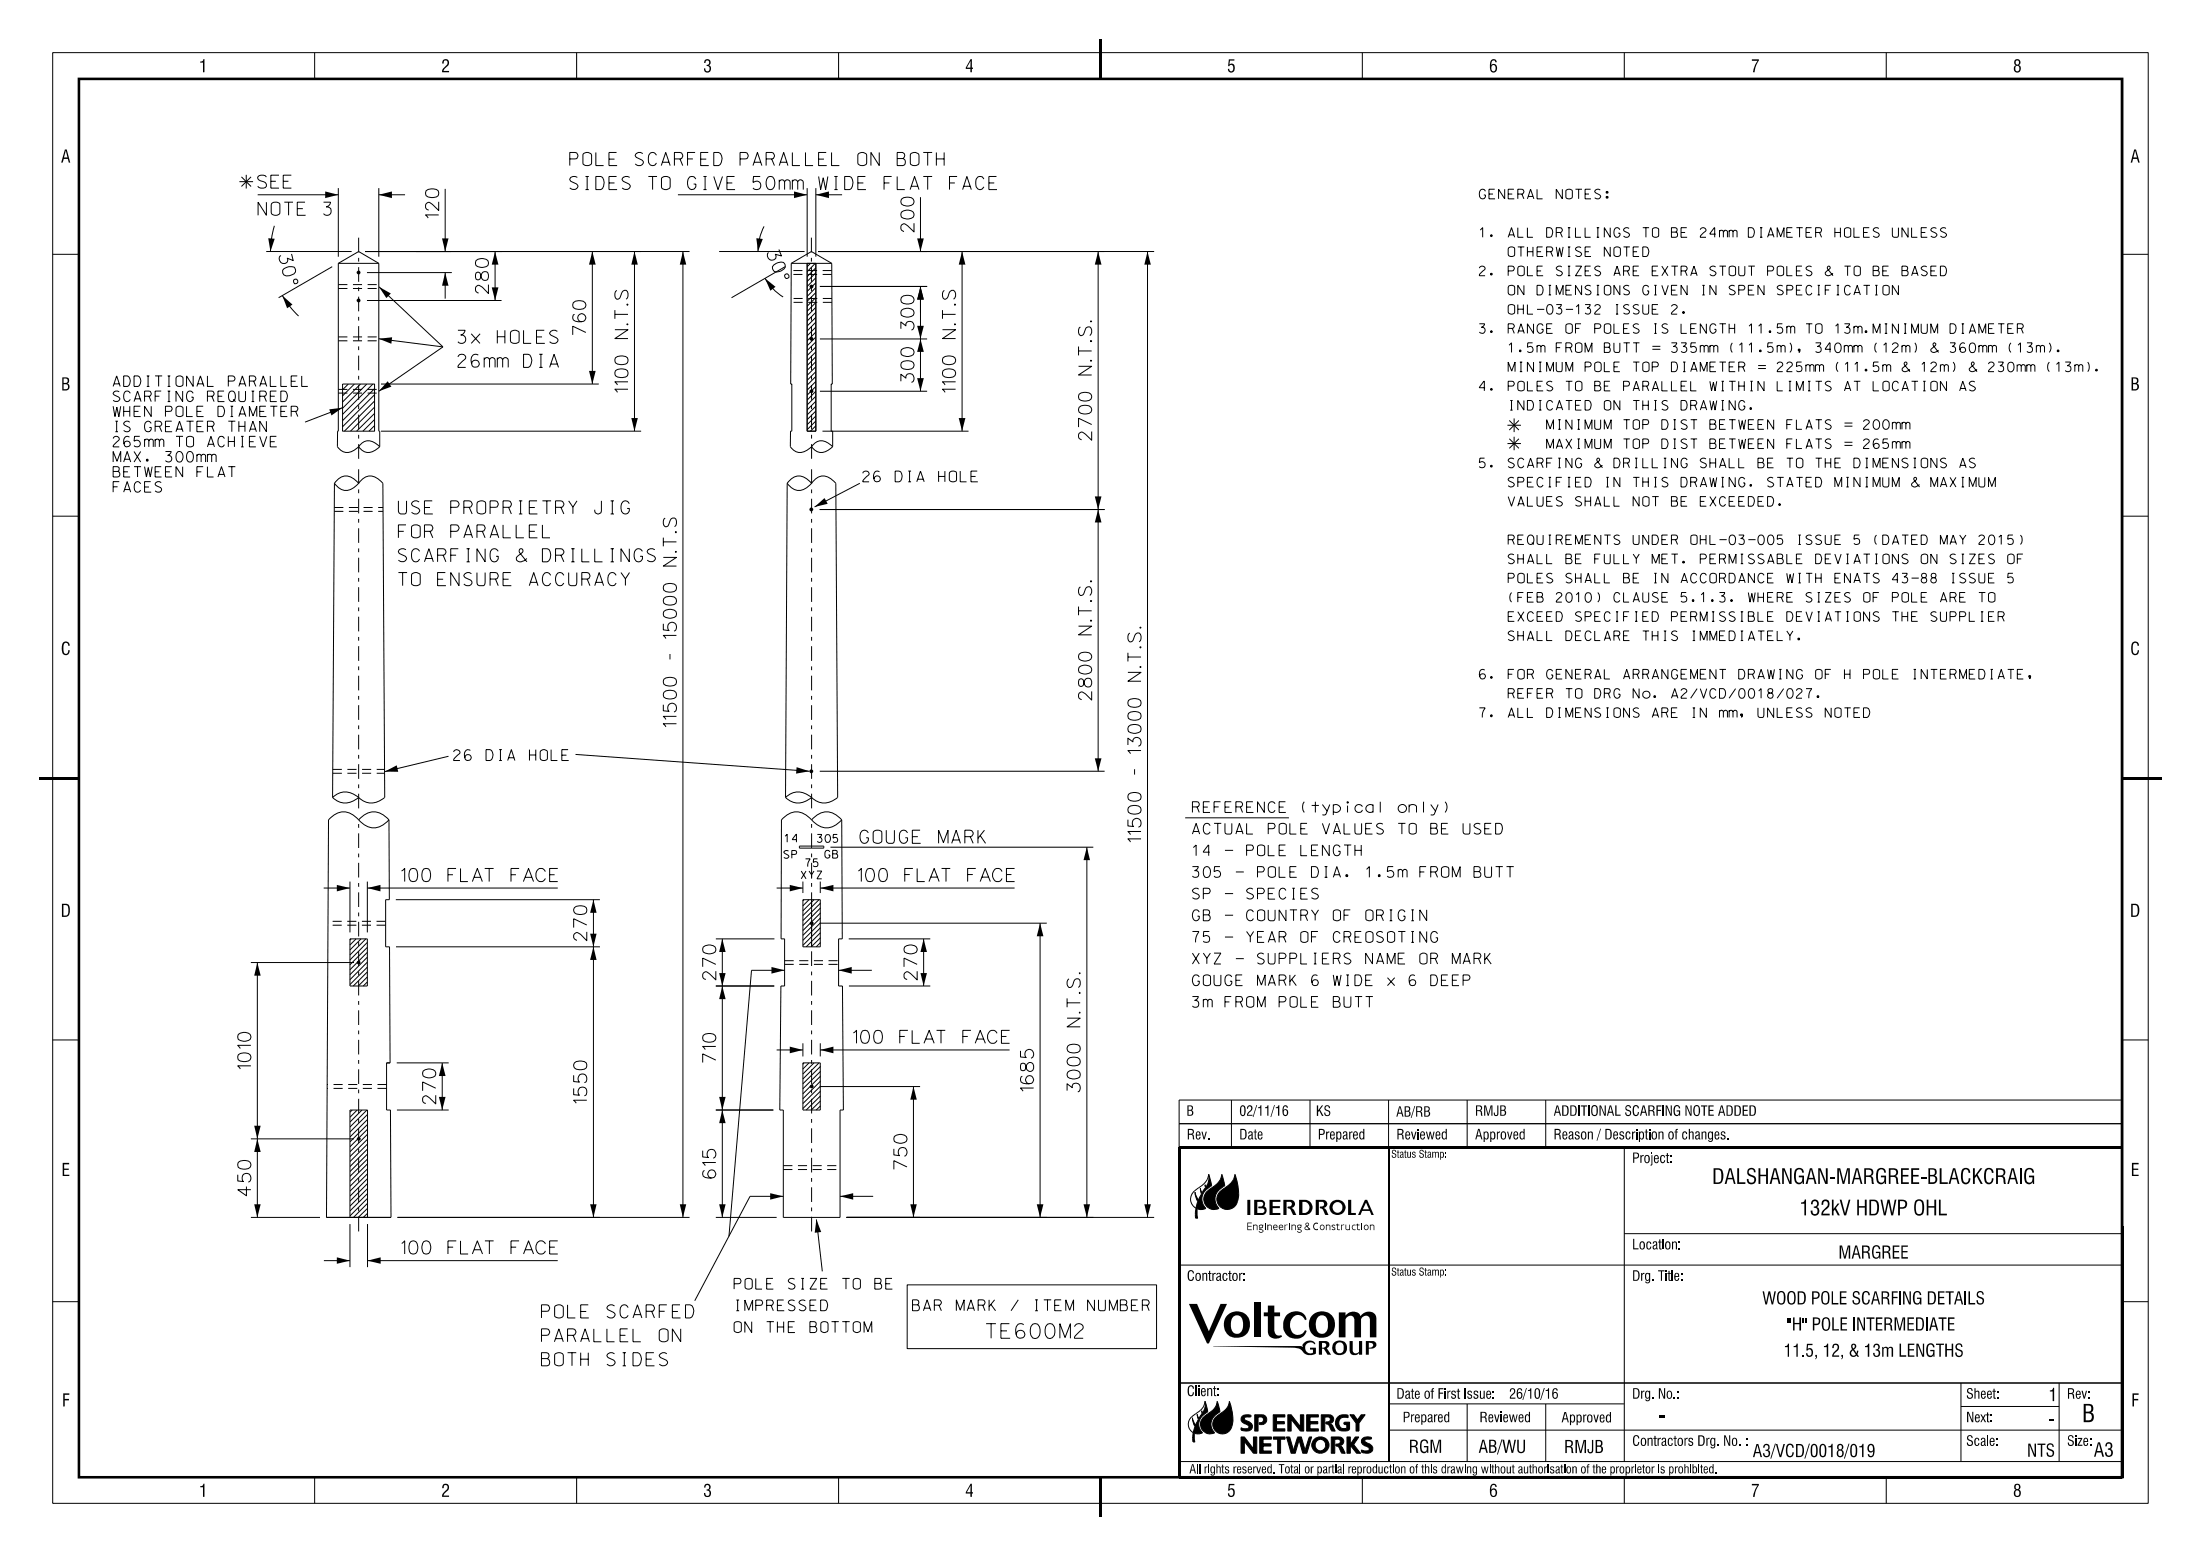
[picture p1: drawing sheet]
<svg xmlns="http://www.w3.org/2000/svg" width="420mm" height="297mm" viewBox="0 0 420 297" stroke-linecap="round" stroke-linejoin="round" font-family="sans-serif">
<g fill="#000">
<path d="M209.8 7.5h.5v7.6h-.5zM62.1 36.5l2.5 .7-2.5 .6zM72.3 37.2l2.5-.7v1.3zM151.5 36.5l2.5 .7-2.5 .6zM155.7 37.2l2.5-.7v1.3zM51.2 45.5l1.2 .1-.8 2.4zM53.9 56.4l1.9 1.7-1 .7zM72.3 54.7l2.3 1.3-.9 .9zM84.9 52l.7 2.5h-1.3zM84.3 45.5h1.3l-.7 2.5zM94.5 48l.6 2.5h-1.3zM93.8 54.9h1.3l-.6 2.5z"/>
<path d="M113 48l.7 2.5h-1.3zM121.1 48l.6 2.5h-1.2zM130.3 48l.7 2.5h-1.3zM144.3 45.5l1.3 .1-1 2.4zM146 53.1l2 1.6-1 .8zM175.6 54.7l.7 2.5h-1.3zM175 45.5h1.3l-.7 2.5zM183.6 48l.6 2.5h-1.2zM209.6 48l.6 2.5h-1.3zM219 48l.6 2.5h-1.2zM62.8 78.1l2.6-.3-2.1 1.5zM74 72.8l.7 1-2.4 .9z"/>
<path d="M72.3 64.7l2.5-.3-.1 1.2zM112.4 70.8h1.3l-.7 2.5zM120.5 79.8h1.2l-.6 2.5zM175.6 64.7l.7 2.5h-1.3zM175 72.2h1.3l-.7 2.5zM175 62.2h1.3l-.7 2.5zM183 79.8h1.2l-.6 2.5zM155.4 96.8l1.9-1.7 .6 1.1zM209.6 97.3l.6 2.4h-1.3zM208.9 94.8h1.3l-.7 2.5zM7.5 148.3h7.6v.5h-7.6zM73.4 147.3l2.3-1.2 .3 1.2z"/>
<path d="M152 146.4l2.4 .8-2.5 .5zM208.9 144.7h1.3l-.7 2.5zM404.9 148.3h7.5v.5h-7.5zM64.3 168.9l2.5 .6-2.5 .6zM70.1 169.5l2.5-.6v1.2zM113.2 171.7l.6 2.5h-1.2zM112.6 178.2h1.2l-.6 2.5zM150.7 168.9l2.5 .6-2.5 .6zM156.5 169.5l2.5-.6v1.2zM198.5 176.2l.6 2.5h-1.3zM207.4 161.7l.6 2.5h-1.2zM49.1 183.7l.6 2.5h-1.2z"/>
<path d="M113.2 180.7l.6 2.5h-1.2zM137.8 179.2l.7 2.5h-1.3zM137.8 188.2l.7 2.5h-1.3zM137.2 185.7h1.3l-.7 2.5zM147.2 184.6l2.5 .6-2.5 .6zM150.7 199.8l2.5 .6-2.5 .6zM160 185.2l2.5-.6v1.2zM176.2 179.2l.7 2.5h-1.3zM175.6 185.7h1.3l-.7 2.5zM49.1 217.4l.6 2.5h-1.2zM48.5 214.9h1.2l-.6 2.5zM84.4 202.9l.6 2.5h-1.3z"/>
<path d="M83.7 209.4h1.3l-.6 2.5zM137.8 211.9l.7 2.5h-1.3zM137.2 209.4h1.3l-.7 2.5zM156.5 200.4l2.5-.6v1.2zM174.3 207.4l.6 2.5h-1.2zM225 218.7h179.9v.5h-179.9zM48.5 229.9h1.2l-.6 2.5zM64.3 240l2.5 .6-2.5 .6zM112.6 229.9h1.2l-.6 2.5zM129.7 229.9h1.3l-.7 2.5zM137.2 229.9h1.3l-.7 2.5zM147 227.7l2.5 .6-2.5 .7z"/>
<path d="M155.8 232.8l.9 2.4-1.2 .1zM160.3 228.3l2.5-.6v1.3zM173.7 229.9h1.2l-.6 2.5zM197.8 229.9h1.3l-.6 2.5zM206.8 229.9h1.2l-.6 2.5zM218.4 229.9h1.2l-.6 2.5zM70.1 240.6l2.5-.6v1.2zM239.3 248.6h1.3v6.7h-1.3zM209.8 282h.5v7.5h-.5zM224.8 219h.4v63h-.4zM225 281.7h179.9v.5h-179.9zM404.7 234h.5v48h-.5z"/>
<path d="M284.6 11.4a2.28 2.28 0 0 0 0 2.3 .77 .77 0 0 0 1.1-.6 .77 .77 0 0 0-1-.8l-.1 .2v-.3a.49 .49 0 0 1 .5-.6l.2 .3h.3a.59 .59 0 0 0-.3-.6 .59 .59 0 0 0-.7 .1zM284.7 12.6a.51 .51 0 0 1 .7 .1 .51 .51 0 0 1 0 .6 .42 .42 0 0 1-.6 .3 .42 .42 0 0 1-.2-.6z" fill-rule="evenodd"/>
<path d="M12.1 122.6a.74 .74 0 0 1 .8-.1 .74 .74 0 0 1 .4 .8h-.3a.44 .44 0 0 0-.4-.6 .44 .44 0 0 0-.5 .4v1.3a.47 .47 0 0 0 .6 .4 .47 .47 0 0 0 .3-.7h.3a.78 .78 0 0 1-.8 1 .78 .78 0 0 1-.7-1v-.9z" fill-rule="evenodd"/>
<path d="M407 122.6a.72 .72 0 0 1 .8-.1 .72 .72 0 0 1 .4 .8h-.3a.44 .44 0 0 0-.4-.6 .44 .44 0 0 0-.5 .4v1.3a.48 .48 0 0 0 .6 .4 .48 .48 0 0 0 .3-.7h.3a.77 .77 0 0 1-.8 1 .77 .77 0 0 1-.7-1v-.9z" fill-rule="evenodd"/>
<path d="M239.7 210.9h.2l-.7 2.3h-.2z" fill-rule="evenodd"/>
<path d="M243.1 210.9h.2l-.7 2.3h-.2z" fill-rule="evenodd"/>
<path d="M269.9 211.1h.2l-.8 2.3h-.1z" fill-rule="evenodd"/>
<path d="M303.9 211a1.79 1.79 0 0 0 0 1.9l.6 .1a1.43 1.43 0 0 0 0-2zM304 211.3a.4 .4 0 0 1 .5-.1 .4 .4 0 0 1 .2 .5v.6a.42 .42 0 0 1-.2 .4 .42 .42 0 0 1-.4 .1l-.2-.5z" fill-rule="evenodd"/>
<path d="M310.3 211.1a.52 .52 0 0 1 .6-.1 .52 .52 0 0 1 .3 .5h-.2a.33 .33 0 0 0-.5-.3 .33 .33 0 0 0 0 .6 .63 .63 0 0 1 .8 .7 .63 .63 0 0 1-.9 .5l-.3-.6 .2-.1a.39 .39 0 0 0 .4 .5 .39 .39 0 0 0 .4-.4 .39 .39 0 0 0-.5-.3 .57 .57 0 0 1-.3-1z" fill-rule="evenodd"/>
<path d="M311.7 211.2a.58 .58 0 0 1 .7-.2 .58 .58 0 0 1 .3 .6h-.2v-.2a.33 .33 0 0 0-.5-.2 1.64 1.64 0 0 0 0 1.6 .39 .39 0 0 0 .4-.1 .39 .39 0 0 0 .1-.4h.2a.61 .61 0 0 1-.5 .7 .61 .61 0 0 1-.6-.7z" fill-rule="evenodd"/>
<path d="M319.5 211.2a.61 .61 0 0 1 .7-.2 .61 .61 0 0 1 .4 .6h-.2a.37 .37 0 0 0-.4-.5 .37 .37 0 0 0-.4 .4v.8a.43 .43 0 0 0 .5 .5 .43 .43 0 0 0 .3-.6h-.5v-.3h.7v1.1h-.2v-.3a.58 .58 0 0 1-.7 .3 .58 .58 0 0 1-.3-.7z" fill-rule="evenodd"/>
<path d="M323.4 211a1.49 1.49 0 0 0 .2 2h.2a1.13 1.13 0 0 0 .5-1.6l-.3-.4zM323.6 211.2l.2-.1a.87 .87 0 0 1 .4 1.2 .42 .42 0 0 1-.2 .4 .42 .42 0 0 1-.4 .1 1.61 1.61 0 0 1 0-1.6z" fill-rule="evenodd"/>
<path d="M230.6 224.2l.6 1.8-.1 .4a2.66 2.66 0 0 0-1.5 3.5l.5 .7-.8 .3-.9-.2 .1 1.8h-.4v-1.2l.3-1.4a.89 .89 0 0 0-.1-1.1l-.3-1.3 .2 .8 .5 .7 .1-.3a1.31 1.31 0 0 0 .3-1.6v-.3v.5l.3 .3 .4-.6a.55 .55 0 0 0 .1-.9l.3 .5 .4-1z" fill-rule="evenodd"/>
<path d="M233.2 224.2l.5 1.8-.1 .4a2.66 2.66 0 0 0-1.5 3.5l.5 .7a2.04 2.04 0 0 1-2.7-.9 2.04 2.04 0 0 1 1-2.8l1-.6a2.99 2.99 0 0 0 1.3-2.1z" fill-rule="evenodd"/>
<path d="M235.7 224.2a7.3 7.3 0 0 1 .2 5.7 2.02 2.02 0 0 1-3.3 .2 2.02 2.02 0 0 1 .8-3.2l1-.6a2.99 2.99 0 0 0 1.3-2.1z" fill-rule="evenodd"/>
<path d="M238 233.4h.9v.1h-.7v.5h.6v.1h-.6v.6h.7v.1h-.9z" fill-rule="evenodd"/>
<path d="M238 229h.6v2.9h-.6z" fill-rule="evenodd"/>
<path d="M239.1 233.7l.2 .2a.47 .47 0 0 1 .7 .1v.8h-.2v-.8l-.2-.1-.3 .1v.8h-.2z" fill-rule="evenodd"/>
<path d="M240.3 233.9v.9l.6 .1a.37 .37 0 0 1-.3 .3 .37 .37 0 0 1-.3-.2l-.1 .1a.46 .46 0 0 0 .5 .2 .46 .46 0 0 0 .4-.5l-.6-.2v-.1l.4-.2 .2-.5-.5-.1zM240.4 234.1a.26 .26 0 0 1 .5 0 .26 .26 0 0 1-.5 0z" fill-rule="evenodd"/>
<path d="M239.3 229h1.4a.75 .75 0 0 1 .6 .5 .75 .75 0 0 1-.1 .8 .89 .89 0 0 1 .5 .9 .89 .89 0 0 1-.8 .7h-1.6zM239.9 229.4v2.1h1a.44 .44 0 0 0 .4-.4 .44 .44 0 0 0-.4-.5h-.8v-.3h.5a.44 .44 0 0 0 .5-.5 .44 .44 0 0 0-.5-.4z" fill-rule="evenodd"/>
<path d="M241.4 233.4h.1v.1h-.1z" fill-rule="evenodd"/>
<path d="M241.4 233.7h.1v1.1h-.1z" fill-rule="evenodd"/>
<path d="M241.8 233.7l.2 .2a.44 .44 0 0 1 .7 .1v.8h-.2v-.8l-.2-.1-.3 .1v.8h-.2z" fill-rule="evenodd"/>
<path d="M242.3 229h2v.4h-1.4v.8h1.3v.4h-1.3v.9h1.4v.4h-2z" fill-rule="evenodd"/>
<path d="M243.1 233.9a.55 .55 0 0 0-.1 .7 .55 .55 0 0 0 .8 .1v-.2a.4 .4 0 0 1-.5 .2 .4 .4 0 0 1-.2-.4h.7v-.1a.42 .42 0 0 0-.3-.4 .42 .42 0 0 0-.4 .1zM243.2 234a.27 .27 0 0 1 .3-.1 .27 .27 0 0 1 .1 .3h-.5z" fill-rule="evenodd"/>
<path d="M244.2 233.9a.55 .55 0 0 0-.1 .7 .55 .55 0 0 0 .8 .1v-.2a.4 .4 0 0 1-.5 .2 .4 .4 0 0 1-.2-.4h.7v-.1a.42 .42 0 0 0-.3-.4 .42 .42 0 0 0-.4 .1zM244.2 234a.28 .28 0 0 1 .4-.1 .28 .28 0 0 1 .1 .3h-.5z" fill-rule="evenodd"/>
<path d="M245.1 233.7l.2 .2 .4-.2v.2l-.4 .1v.8h-.2z" fill-rule="evenodd"/>
<path d="M244.9 229h1.5a.81 .81 0 0 1 .7 .8 .81 .81 0 0 1-.6 .8 1.88 1.88 0 0 1 .9 1.3h-.6l-.6-1-.3-.2a.2 .2 0 0 1-.2-.2 .2 .2 0 0 1 .2-.2 .45 .45 0 0 0 .6-.4 .45 .45 0 0 0-.4-.5h-.6v2.5h-.6z" fill-rule="evenodd"/>
<path d="M246 233.4h.1v.1h-.1z" fill-rule="evenodd"/>
<path d="M246 233.7h.1v1.1h-.1z" fill-rule="evenodd"/>
<path d="M246.5 233.7l.1 .2a.47 .47 0 0 1 .7 .1v.8h-.1v-.8l-.3-.1-.3 .1v.8h-.1z" fill-rule="evenodd"/>
<path d="M247.6 233.9v.9l.6 .1a.35 .35 0 0 1-.2 .3 .35 .35 0 0 1-.4-.2l-.1 .1a.46 .46 0 0 0 .5 .2 .46 .46 0 0 0 .4-.5l-.6-.2v-.1l.4-.2 .2-.5-.5-.1zM247.7 234.1a.25 .25 0 0 1 .5 0 .25 .25 0 0 1-.5 0z" fill-rule="evenodd"/>
<path d="M247.9 229a2.65 2.65 0 0 1 1.9 .3 1.45 1.45 0 0 1 .6 1.6 1.45 1.45 0 0 1-1.3 1h-1.2zM248.5 229.4v2.1a1.09 1.09 0 0 0 1.4-1 1.09 1.09 0 0 0-1.4-1.1z" fill-rule="evenodd"/>
<path d="M249.1 233.5l.2 .5-.3 .3a.5 .5 0 0 0 .2 .5 .5 .5 0 0 0 .6-.1h.2v-.2l-.5-.4a.36 .36 0 0 0 .2-.6 .36 .36 0 0 0-.6 0zM249.2 233.6l.4-.1 .1 .2-.3 .3zM249.1 234.3l.3-.2 .3 .5h-.6z" fill-rule="evenodd"/>
<path d="M250.8 233.6l.2-.2a.31 .31 0 0 1 .5 .2 .5 .5 0 0 0-.7 .5 .5 .5 0 0 0 .7 .4v.3a.72 .72 0 0 1-.9-.3 .72 .72 0 0 1 .2-.9z" fill-rule="evenodd"/>
<path d="M251.1 229h1.5a.78 .78 0 0 1 .7 .8 .78 .78 0 0 1-.7 .8h.1a1.7 1.7 0 0 1 .8 1.3h-.6l-.5-1-.5-.3v-.3a.48 .48 0 0 0 .7-.3 .48 .48 0 0 0-.4-.6h-.5v2.5h-.6z" fill-rule="evenodd"/>
<path d="M251.8 234.3a.51 .51 0 0 0 1 0 .51 .51 0 0 0-1 0zM252.1 234a.36 .36 0 0 1 .6 .1 .36 .36 0 0 1-.4 .5 .36 .36 0 0 1-.3-.5z" fill-rule="evenodd"/>
<path d="M253 233.7l.2 .2a.47 .47 0 0 1 .7 .1v.8h-.2v-.8l-.2-.1-.3 .1v.8h-.2z" fill-rule="evenodd"/>
<path d="M254.1 233.9l.4-.2 .3 .2h-.4l-.2 .1 .6 .4v.3l-.4 .1-.3-.2h.6l-.5-.4z" fill-rule="evenodd"/>
<path d="M255 233.7l.1-.1h.2v.1h.3v.2h-.3v.7h.4l-.1 .2-.5-.1v-.8h-.1z" fill-rule="evenodd"/>
<path d="M255.9 233.7l.1 .2 .5-.2v.2l-.5 .1v.8h-.1z" fill-rule="evenodd"/>
<path d="M253.8 230.4a1.51 1.51 0 0 1 3 0 1.51 1.51 0 0 1-3 0zM254.6 229.7a1.01 1.01 0 0 0-.1 1.5 1.01 1.01 0 0 0 1.5 0 1.01 1.01 0 0 0-.2-1.5 .91 .91 0 0 0-1.2 0z" fill-rule="evenodd"/>
<path d="M256.8 233.7h.1v.9l.2 .1 .4-.1v-.9h.1v1.1l-.1-.1a.47 .47 0 0 1-.7-.1z" fill-rule="evenodd"/>
<path d="M257.2 229h.6v2.5h.9v.4h-1.5z" fill-rule="evenodd"/>
<path d="M258.1 233.9l.4-.1 .2 .2a.37 .37 0 0 0-.6 .3 .37 .37 0 0 0 .6 .3v.2a.53 .53 0 0 1-.7-.2 .53 .53 0 0 1 .1-.7z" fill-rule="evenodd"/>
<path d="M258.8 233.7l.2-.1h.1v.1h.3v.2h-.3v.7h.4v.2l-.5-.1v-.8h-.2z" fill-rule="evenodd"/>
<path d="M259.8 233.7h.1v1.1h-.1z" fill-rule="evenodd"/>
<path d="M259.8 233.4h.1v.1h-.1z" fill-rule="evenodd"/>
<path d="M260.5 229h.4l1.2 2.9h-.4l-.3-.8h-1.5l-.3 .8h-.4zM260.7 229.5l-.6 1.3h1.1z" fill-rule="evenodd"/>
<path d="M260.2 234.3a.51 .51 0 0 0 1 0 .51 .51 0 0 0-1 0zM260.5 234a.35 .35 0 0 1 .6 .1 .35 .35 0 0 1-.3 .5 .35 .35 0 0 1-.4-.4z" fill-rule="evenodd"/>
<path d="M261.4 233.7l.1 .2a.47 .47 0 0 1 .8 .1v.8h-.2v-.8l-.2-.1-.4 .1v.8h-.1z" fill-rule="evenodd"/>
<path d="M226.9 248.9h1.5l2.3 5.2 2.2-5.2h1.2l-3.4 7.5h-.4z" fill-rule="evenodd"/>
<path d="M231.5 256.9h16.7l.4 .2a.5 .5 0 0 1 .2-.8l.5-.3 .6-.1 .9 .2 .2 .4-.1 .1-.7-.4-.8 .3-.3 .5v.5l.3 .6 .7 .2 .4-.1v-.6h-.5v-.4h1.1v1.2l-.8 .3-.9-.1-.6-.3-.8-.8-1.1-.3z" fill-rule="evenodd"/>
<path d="M233.5 252.8a2.55 2.55 0 0 0 5.1 0 2.55 2.55 0 0 0-5.1 0zM235.3 251.4l.7-.3a1.24 1.24 0 0 1 1.2 1.5 1.57 1.57 0 0 1-1 2 1.44 1.44 0 0 1-1.3-1.8l.1-1z" fill-rule="evenodd"/>
<path d="M241.9 249.2h1.3v1.3h1.1v.7h-1.1v2.7a.98 .98 0 0 0 1.3 .9l.2 .3a1.87 1.87 0 0 1-2.4 0l-.4-.9v-3h-.7v-.7h.7z" fill-rule="evenodd"/>
<path d="M245.5 251.1l1-.7h1.5l.5 .2 .6 .5 .2 .7-.3 .2a1.45 1.45 0 0 0-1.6-1 1.45 1.45 0 0 0-1.2 1.5v.7l.1 .5a1.42 1.42 0 0 0 1.1 1.1 1.42 1.42 0 0 0 1.4-.6l.2-.3 .3 .1-.6 1.1a2.45 2.45 0 0 1-3.5-.8l-.3-.8v-1z" fill-rule="evenodd"/>
<path d="M249.7 252.8a2.55 2.55 0 0 0 5.1 0 2.55 2.55 0 0 0-5.1 0zM251.5 251.4l.8-.3a1.22 1.22 0 0 1 1.1 1.5v.1a1.43 1.43 0 0 1-1.1 1.9 1.61 1.61 0 0 1-1.2-1.9l.1-.7z" fill-rule="evenodd"/>
<path d="M251.7 256v2.6h.6v-1.2l.3 .1 .7 1.1h.7l-.8-1.3 .5-.5-.2-.6-.4-.2zM252.3 256.3h.4l.3 .3a.52 .52 0 0 1-.4 .6h-.3z" fill-rule="evenodd"/>
<path d="M254.2 257.2a1.45 1.45 0 0 0 2.9 0 1.45 1.45 0 0 0-2.9 0zM255.1 256.4l.3-.1h.5l.4 .4 .1 .9-.4 .6-.6 .1-.4-.4-.2-1z" fill-rule="evenodd"/>
<path d="M257.5 256h.6v1.9l.3 .3 .3 .1 .6-.3v-2h.6v2.6h-.6v-.3l-.4 .3-.7 .1-.5-.4-.2-.5z" fill-rule="evenodd"/>
<path d="M255.5 250.5h1.3v.6l.8-.6 .9-.1 .8 .2 .3 .6 .5-.5 .7-.3h.7l.5 .1 .5 .5 .1 .5v3.8h-1.2v-3.5a.84 .84 0 0 0-.7-.7 .84 .84 0 0 0-.9 .5l-.1 .2v3.5h-1.3v-3.7a.78 .78 0 0 0-.7-.5 .78 .78 0 0 0-.7 .4l-.2 .3v3.5h-1.3z" fill-rule="evenodd"/>
<path d="M260.6 256v2.6h.6v-1.2h.7l.4-.2 .3-.3v-.4l-.2-.4-.3-.1zM261.2 256.3l.7 .2 .1 .3-.2 .3-.6 .1z" fill-rule="evenodd"/>
<path d="M265.7 242a.38 .38 0 0 1 .5-.1 .38 .38 0 0 1 .2 .5h-.2a.26 .26 0 0 0-.2-.3 .26 .26 0 0 0-.3 .3 .26 .26 0 0 0 .3 .2 .44 .44 0 0 1 .5 .5 .44 .44 0 0 1-.5 .4 .44 .44 0 0 1-.4-.5h.1a.28 .28 0 0 0 .3 .3 .28 .28 0 0 0 .3-.2 .28 .28 0 0 0-.3-.3 .43 .43 0 0 1-.4-.3 .43 .43 0 0 1 .1-.5z" fill-rule="evenodd"/>
<path d="M271 242a.41 .41 0 0 1 .4-.1 .41 .41 0 0 1 .3 .5h-.2a.26 .26 0 0 0-.3-.3 .26 .26 0 0 0-.2 .3 .26 .26 0 0 0 .3 .2 .46 .46 0 0 1 .4 .5 .46 .46 0 0 1-.5 .4 .46 .46 0 0 1-.4-.5h.2a.28 .28 0 0 0 .3 .3 .28 .28 0 0 0 .3-.3 .28 .28 0 0 0-.4-.2 .45 .45 0 0 1-.2-.8z" fill-rule="evenodd"/>
<path d="M367.9 256.5a.75 .75 0 0 1 .8 0 .75 .75 0 0 1 .4 .7h-.2a.47 .47 0 0 0-.5-.6 .47 .47 0 0 0-.5 .5v1a.54 .54 0 0 0 .6 .6 .54 .54 0 0 0 .4-.8h-.6v-.2h.8v1.3h-.2v-.4a.69 .69 0 0 1-.8 .4 .69 .69 0 0 1-.5-.7v-1.2z" fill-rule="evenodd"/>
<path d="M373.3 256.6a.66 .66 0 0 1 .8-.2 .66 .66 0 0 1 .4 .7h-.3a.44 .44 0 0 0-.4-.4 .44 .44 0 0 0-.4 .4 .44 .44 0 0 0 .5 .4 .76 .76 0 0 1 .7 .8 .76 .76 0 0 1-.8 .7 .76 .76 0 0 1-.7-.8h.3a.48 .48 0 0 0 .4 .6 .48 .48 0 0 0 .5-.5 .48 .48 0 0 0-.5-.5 .74 .74 0 0 1-.5-1.2z" fill-rule="evenodd"/>
<path d="M229.9 267.5l.6 2a2.45 2.45 0 0 0-1.2 3.8l.2 .2-.5 .2-1.1-.1 .1 1.6h-.4v-.1l.1-1.6a1.98 1.98 0 0 0 0-2l-.2-.9 .6 1.4 .2-.4a1.23 1.23 0 0 0 .2-1.4v-.3l.3 .8 .4-.6a.64 .64 0 0 0 .1-.8l.2 .4 .5-1.2z" fill-rule="evenodd"/>
<path d="M232.3 267.5l.5 2a2.45 2.45 0 0 0-1.2 3.8l.2 .2a1.89 1.89 0 0 1-2.6-.9 1.89 1.89 0 0 1 1-2.6l.6-.3a2.85 2.85 0 0 0 1.5-2.2z" fill-rule="evenodd"/>
<path d="M234.6 267.5a6.6 6.6 0 0 1 .2 5.3 1.88 1.88 0 0 1-3 .2 1.88 1.88 0 0 1 .8-3l.5-.3a2.85 2.85 0 0 0 1.5-2.2z" fill-rule="evenodd"/>
<path d="M237.1 270.3a1.97 1.97 0 0 1 1.6-.1l-.1 .3h-.5a.42 .42 0 0 0-.5 0 .42 .42 0 0 0-.1 .4l.1 .2a1.85 1.85 0 0 1 1.4 1.1 1.12 1.12 0 0 1-1.6 .9l-.6-.1v-.5a1.58 1.58 0 0 0 1.5 .1 .7 .7 0 0 0-.8-.9l-.2-.1a.8 .8 0 0 1-.2-1.3z" fill-rule="evenodd"/>
<path d="M236.8 274.3h.7l1.7 2.2v-2.2h.6v3.1h-.6l-1.7-2.3v2.3h-.7z" fill-rule="evenodd"/>
<path d="M239.4 270h1.5a.96 .96 0 0 1 .8 1.3 .96 .96 0 0 1-1.4 .6 .3 .3 0 0 1 .1-.4 .3 .3 0 0 1 .4 0 .53 .53 0 0 0 .3-.6 .53 .53 0 0 0-.5-.4h-.5v2.7h-.7z" fill-rule="evenodd"/>
<path d="M240.4 274.3h2.2v.4h-1.6v.9h1.5v.4h-1.5v1h1.6v.4h-2.2z" fill-rule="evenodd"/>
<path d="M243 270h2.2v.5h-1.6v.9h1.5v.4h-1.5v.9h1.6v.5h-2.2z" fill-rule="evenodd"/>
<path d="M243 274.3h2.2v.4h-.8v2.7h-.6v-2.7h-.8z" fill-rule="evenodd"/>
<path d="M245.5 274.3h.6l.7 2.5 .8-2.5h.7l.8 2.5 .7-2.5h.5l-.9 3.1h-.8l-.7-2.4-.7 2.4h-.8z" fill-rule="evenodd"/>
<path d="M245.7 270h.7l1.7 2.3v-2.3h.7v3.2h-.7l-1.7-2.3v2.3h-.7z" fill-rule="evenodd"/>
<path d="M249.3 270h2.3v.5h-1.6v.9h1.5v.4h-1.5v.9h1.6v.5h-2.3z" fill-rule="evenodd"/>
<path d="M250.4 275.9a1.6 1.6 0 0 0 3.1 0 1.6 1.6 0 0 0-3.1 0zM251.3 275a1.03 1.03 0 0 1 1.6 .8 1.03 1.03 0 0 1-1.6 .9 1.2 1.2 0 0 1 0-1.7z" fill-rule="evenodd"/>
<path d="M252.1 270h1.6a.86 .86 0 0 1 .8 .9 .86 .86 0 0 1-.7 .8l.2 .2a1.94 1.94 0 0 1 .8 1.3l-.7-.1-.5-1.1-.3-.2a.24 .24 0 0 1-.3-.1 .24 .24 0 0 1 .2-.3 .48 .48 0 0 0 .6-.4 .48 .48 0 0 0-.4-.5h-.6v2.7h-.7z" fill-rule="evenodd"/>
<path d="M254 274.3h1.6a.86 .86 0 0 1 .8 .8 .86 .86 0 0 1-.7 .9l.5 .3 .5 1.1h-.7l-.5-1.1-.2-.2a.24 .24 0 0 1-.4-.2 .24 .24 0 0 1 .2-.3 .48 .48 0 0 0 .6-.3 .48 .48 0 0 0-.4-.6h-.6v2.7h-.7z" fill-rule="evenodd"/>
<path d="M255.2 270.6a2.04 2.04 0 0 1 2-.5v.5a1.14 1.14 0 0 0-1.7 .6 1.14 1.14 0 0 0 1 1.5l.5-.1v-.7h-.4a.23 .23 0 0 1-.2-.3 .23 .23 0 0 1 .3-.1h.8v1.3a1.76 1.76 0 0 1-2.6-.8 1.66 1.66 0 0 1 .3-1.4z" fill-rule="evenodd"/>
<path d="M257 274.3h.7v1.4l.9-1.4h.7l-1 1.4 1.3 1.7h-.7l-1.2-1.5v1.5h-.7z" fill-rule="evenodd"/>
<path d="M257.6 270h.7l.7 1 .8-1h.7l-1.2 1.6v1.6h-.5v-1.6z" fill-rule="evenodd"/>
<path d="M260.1 274.5a1.84 1.84 0 0 1 1.6-.1l-.2 .3h-.4a.41 .41 0 0 0-.5 .1 .41 .41 0 0 0-.1 .4l.1 .1a2 2 0 0 1 1.4 1.1 1.12 1.12 0 0 1-1.6 1l-.6-.2v-.4a1.58 1.58 0 0 0 1.4 0 .7 .7 0 0 0-.7-.8l-.3-.2a.79 .79 0 0 1-.1-1.3z" fill-rule="evenodd"/>
<path d="M271.3 274.9a.74 .74 0 0 1 .8-.1 .74 .74 0 0 1 .4 .7h-.3a.47 .47 0 0 0-.4-.5 .47 .47 0 0 0-.5 .5v.9a.55 .55 0 0 0 .6 .7 .55 .55 0 0 0 .4-.8h-.6v-.3h.9v1.3h-.3v-.3a.73 .73 0 0 1-.9 .3 .73 .73 0 0 1-.4-.9v-.9z" fill-rule="evenodd"/>
<path d="M286.5 274.7h.2l-.9 2.9h-.2z" fill-rule="evenodd"/>
<path d="M316.7 270.2h1.1v.4h-1.1z" fill-rule="evenodd"/>
<path d="M14.8 14.8h390.4v267.4h-390.4l.5-.5h389.4v-266.4h-389.4v266.4l-.5 .5z" fill-rule="evenodd"/>
<circle cx="68.4" cy="57.3" r=".37"/>
<circle cx="68.4" cy="52" r=".37"/>
<circle cx="154.9" cy="54.7" r=".37"/>
<circle cx="154.9" cy="64.7" r=".37"/>
<circle cx="154.9" cy="74.7" r=".36"/>
<circle cx="154.8" cy="97.2" r=".37"/>
<circle cx="154.8" cy="147.2" r=".37"/>
<circle cx="154.9" cy="176.2" r=".37"/>
<circle cx="68.4" cy="183.7" r=".36"/>
<circle cx="68.5" cy="217.4" r=".36"/>
<circle cx="154.9" cy="207.4" r=".37"/>
</g>
<g fill="none" stroke="#000" stroke-width=".19" stroke-dasharray="1.7 1.1" stroke-linecap="butt">
<path d="M64.6 55.1h7.7M64.6 54.3h7.7M158.7 51.6h-7.7M158.7 52.4h-7.7M158.7 57h-7.7M158.7 57.7h-7.7M64.6 75h7.7M64.6 74.3h7.7M64.6 65h7.7M64.6 64.3h7.7M63.8 96.9h9.3M63.8 97.6h9.3"/>
<path d="M63.5 146.9h9.9M63.5 147.6h9.9M73.6 176.6h-11M73.6 175.9h-11M149.7 183.4h10.3M149.7 184.1h10.3M73.8 207.7h-11.4M73.8 207h-11.4M149.5 222.5h10.8M149.5 223.2h10.8"/>
</g>
<g fill="none" stroke="#000" stroke-width=".19">
<path d="M10.1 10.1h399.8v276.8h-399.8zM60 10.1v5M110 10.1v5M160 10.1v5M260 10.1v5M310 10.1v5M359.9 10.1v5M45.7 34.7h2.6M46.1 33.8l1.8 1.8M47 33.4v2.6M47.9 33.8l-1.8 1.8M49.2 37.2h15.4"/>
<path d="M64.6 35.9v13.1M72.3 35.9v13.1M72.3 37.2h5M84.9 36.1v11.9M129.4 37.2h24.6M154 35.9v13.1M155.7 35.9v13.1M155.7 37.2h5M175.6 37.6v10.4M10.1 48.5h5M50.8 48h16.3M52.4 43.1l-.6 2.8-.2 2.1"/>
<path d="M53.9 56.4l1.6 2.4 1.5 1.5M63.4 50.9l-10.2 5.9M64.6 50.3v32h-.2v3a2.19 2.19 0 0 0 3.4 .5l.6-.5M64.6 50.3h7.7M69.7 48h61.9M70 57.4h25.7M70 52h16.2M72.3 50.3l-3.9-2.3-3.8 2.3M72.3 50.3v32h.2v3M72.3 54.7l12.2 11.5M84.9 52v5M94.5 48v9.4"/>
<path d="M113 48v25.3M121.1 48v34.3M130.3 48v184.4M137.2 48h16.3M145.8 43.2l-.8 2-.3 1.4-.1 1.4M146 53.1l1.3 1.8 1 .9 1.1 .9M149.8 50.9l-10.2 5.9M151 50.3l-.1 23h.2v9h-.3v3a2.18 2.18 0 0 0 3.4 .5l.7-.5M151 50.3h7.7M154 50.3v32h1.7v-32M154.7 50.2l-.7 .7M155.6 50.2l-1.6 1.7"/>
<path d="M155.7 51.1l-1.7 1.7M155.7 52.1l-1.7 1.6M155.7 53l-1.7 1.7M155.7 54l-1.7 1.6M155.7 54.9l-1.7 1.7M155.7 55.8l-1.7 1.7M155.7 56.8l-1.7 1.7M155.7 57.7l-1.7 1.7M155.7 58.7l-1.7 1.6M155.7 59.6l-1.7 1.7M156.1 48h64.1M156.5 54.7h20.4"/>
<path d="M158.7 50.3l-3.9-2.3-3.8 2.3M158.7 50.3l.1 23h-.2v9M175.6 54.7v20M183.6 48v34.3M209.5 48v99.2M219 48v184.4M404.9 48.5h5M65.4 73.3h6.1v9h-6.1zM65.4 77.8l-7.2 2.8M66.5 73.3l-1.1 1.1M67.6 73.3l-2.2 2.3M68.8 73.3l-3.4 3.4"/>
<path d="M70 73.3l-4.6 4.6M71.2 73.3l-5.8 5.8M71.5 78.9l-3.4 3.4M71.5 74.2l-6.1 6.1M71.5 75.3l-6.1 6.2M71.5 76.5l-5.8 5.8M71.5 77.7l-4.6 4.6M72.3 64.7l12.2 1.5M72.7 73.3h41.6M84.5 66.2l-12.2 8.5M155.7 60.6l-1.7 1.6M155.7 61.5l-1.7 1.7"/>
<path d="M155.7 62.4l-1.7 1.7M155.7 63.4l-1.7 1.6M155.7 64.3l-1.7 1.7M155.7 65.3l-1.7 1.6M155.7 66.2l-1.7 1.7M155.7 67.2l-1.7 1.6M155.7 68.1l-1.7 1.7M155.7 69l-1.7 1.7M155.7 70l-1.7 1.6M155.7 70.9l-1.7 1.7M155.7 71.9l-1.7 1.6M155.7 72.8l-1.7 1.7"/>
<path d="M155.7 73.8l-1.7 1.6M155.7 74.7l-1.7 1.7M155.7 75.6l-1.7 1.7M155.7 76.6l-1.7 1.6M155.7 77.5l-1.7 1.7M155.7 78.5l-1.7 1.6M155.7 79.4l-1.7 1.7M156.5 74.7h20.4M156.5 64.7h20.4M288.9 79.9v2.6M10.1 98.5h5M63.8 92.2a2.45 2.45 0 0 1 4-.6l.6 .6"/>
<path d="M63.8 92.2a2.47 2.47 0 0 0 4 .6l.6-.6M63.8 92.2l-.3 60M68.4 92.2a2.45 2.45 0 0 1 4-.6l.7 .6 .3 60a3.4 3.4 0 0 1-5 0M68.4 85.3a2.16 2.16 0 0 0 3.4 .5l.7-.5M68.4 85.3a2.13 2.13 0 0 1 3.4-.6l.7 .6M71.5 80.1l-2.2 2.2M71.5 81.2l-1.1 1.1M72.7 82.3h49.6M150.2 92.2a2.49 2.49 0 0 1 4-.6l.7 .6M150.2 92.2a2.51 2.51 0 0 0 4 .6l.7-.6M150.2 92.2l-.3 60M154.9 92.2a2.45 2.45 0 0 1 4-.6l.6 .6 .3 60a3.4 3.4 0 0 1-4.9 0"/>
<path d="M154.9 85.3a2.16 2.16 0 0 0 3.3 .5l.7-.5M154.9 85.3a2.13 2.13 0 0 1 3.3-.6l.7 .6M155.7 81.3l-1 1M155.7 80.4l-1.7 1.6M155.7 82.2l-.1 .1M156.4 97.3h54.4M157 82.3h27.8M158.9 82.3v3M164.1 92.2l-8.7 4.6M287.7 84.7h2.5M287.7 81.2h2.5M288.9 83.4v2.5"/>
<path d="M404.9 98.5h5M63.5 152.2a3.4 3.4 0 0 0 4.9 0M63.5 152.2a3.4 3.4 0 0 1 4.9 0M68.4 156.5a3.5 3.5 0 0 1 5.8 0M68.4 156.5a3.5 3.5 0 0 0 5.8 0M74.2 156.5l.1 15.2h-.7v9h.7l.1 22.2h-.6v9h.7l.1 20.5h-12.3l.4-75.9a3.5 3.5 0 0 1 5.7 0M85.6 144.4l-12.2 2.9M109.8 144l44.6 3.2M149.9 152.2a3.4 3.4 0 0 0 5 0M149.9 152.2a3.4 3.4 0 0 1 5 0M154.9 156.5a3.5 3.5 0 0 1 5.7 0M154.9 156.5a3.5 3.5 0 0 0 5.7 0"/>
<path d="M156.4 147.2h54.4M160.6 156.5l.1 22.7h-.7v9h.8l.1 23.7h-.6v20.5h-10.8v-20.5h-.7l.2-23.7h.7v-9h-.7l.1-22.7a3.5 3.5 0 0 1 5.8 0M226.2 156.1h19.8M61.8 169.5h5M66.8 179.2h3.3v9h-3.3zM66.8 168.3v9.7M67 179.2l-.2 .3M67.9 179.2l-1.1 1.2M68.9 179.2l-2.1 2.1M69.8 179.2l-3 3.1M70.1 168.3v9.7M70.1 179.9l-3.3 3.3"/>
<path d="M70.1 169.5h36.3M75.5 171.7h39M113.2 171.7v60.7M136.6 179.2h11.2M137.8 179.2v53.2M148.2 169.5h5M152.5 161.5h4.7v.4h-4.7zM153.2 168.3v2.2M153.2 171.7h3.3v9h-3.3zM153.4 171.7l-.2 .2M154.4 171.7l-1.2 1.2M154.9 171.7v9"/>
<path d="M155.3 171.7l-2.1 2.1M156.3 171.7l-3.1 3.1M156.5 176.2h43.2M156.5 169.5h37.1M156.5 168.3v2.2M156.6 172.4l-3.4 3.3M156.6 173.3l-3.4 3.4M156.6 174.3l-3.4 3.3M156.6 175.2l-3.4 3.3M156.6 176.1l-3.4 3.4M156.6 177.1l-3.4 3.3M156.6 179l-1.8 1.7"/>
<path d="M156.6 179.9l-.8 .8M156.6 178l-2.8 2.7M158.5 161.7h50.1M162 179.2h15.5M176.2 179.2v9M198.5 176.2v56.2M207.4 161.7v70.7M10.1 198.5h5M47.9 183.7h19.7M49.1 183.7v48.7M70.1 187.4l-.8 .8M70.1 180.8l-3.3 3.3"/>
<path d="M70.1 181.8l-3.3 3.3M70.1 182.7l-3.3 3.4M70.1 183.7l-3.3 3.3M70.1 184.6l-3.3 3.3M70.1 186.5l-1.7 1.7M70.1 185.5l-2.7 2.7M75.6 180.7h38.9M136.6 188.2h11.1M149.7 185.2h-6.3l-4.3 50.8M153.2 199.1v2.5M156.5 199.1v2.5M160 185.2h6.4"/>
<path d="M162 188.2h15.5M404.9 198.5h5M404.9 192v9M47.9 217.4h19.7M67.2 211.9l-.4 .4M68.2 211.9l-1.4 1.4M69.1 211.9l-2.3 2.3M70 211.9l-3.2 3.2M70.1 212.7l-3.3 3.4M70.1 213.7l-3.3 3.3M70.1 214.6l-3.3 3.3M70.1 215.5l-3.3 3.4"/>
<path d="M70.1 216.5l-3.3 3.3M70.1 217.4l-3.3 3.4M70.1 218.4l-3.3 3.3M70.1 219.3l-3.3 3.4M75.7 202.9h9.9M75.7 211.9h9.9M84.4 202.9v9M136.6 211.9h11M148.2 200.4h5M153.2 202.9h3.3v9h-3.3zM153.4 202.9l-.2 .2M154.4 202.9l-1.2 1.1"/>
<path d="M155.3 202.9l-2.1 2.1M156.3 202.9l-3.1 3M156.5 207.4h19.1M156.5 200.4h36.2M156.6 203.5l-3.4 3.4M156.6 204.5l-3.4 3.3M156.6 205.4l-3.4 3.4M156.6 206.4l-3.4 3.3M156.6 207.3l-3.4 3.3M156.6 208.3l-3.4 3.3M156.6 210.1l-1.8 1.8M156.6 211.1l-.8 .8"/>
<path d="M156.6 209.2l-2.8 2.7M174.3 207.4v25M225 214.5h179.9M235 210v9M250 210v9M265 210v9M280 210v9M295 210v9M310 219v60M404.9 219h-179.9v-9h179.9v72h-179.9M47.9 232.4h13.2M66.8 233.6v8.3"/>
<path d="M70.1 229.7l-2.6 2.7M70.1 231.6l-.8 .8M70.1 232.4v-20.5h-3.3v20.5M70.1 233.6v8.3M70.1 220.3l-3.3 3.3M70.1 221.2l-3.3 3.3M70.1 222.1l-3.3 3.4M70.1 223.1l-3.3 3.3M70.1 224l-3.3 3.4M70.1 225l-3.3 3.3M70.1 225.9l-3.3 3.4M70.1 226.9l-3.3 3.3"/>
<path d="M70.1 227.8l-3.3 3.3M70.1 228.7l-3.3 3.4M70.1 230.6l-1.7 1.8M75.8 232.4h55.8M136.6 232.4h11.6M149.5 228.3h-6.4l-10.5 20M155.8 232.8l1.1 9.9M160.3 228.3h6.3M161.5 232.4h58.7M230.6 224.2a4.5 4.5 0 0 1-2.4 2.9 2.02 2.02 0 0 0 0 3.5M230.6 224.2v1.4l-.4 1-.3-.5a1 1 0 0 1-.3 1.2l-.2 .3-.3-.8 .2 1.1-.6 1.1-.4-.7-.3-.8 .2 1.2a1.52 1.52 0 0 1 .1 1.5l-.1 .4M230.6 224.2l.6 2.1a2.83 2.83 0 0 0-1.6 3.7l.5 .6-1 .3-.7-.2 .1 1.8h-.4l.1-1.9"/>
<path d="M233.2 224.2l.5 2.1a2.83 2.83 0 0 0-1.6 3.7l.5 .6a2.04 2.04 0 0 1-2.7-.9 2.04 2.04 0 0 1 1-2.8l1-.6a2.99 2.99 0 0 0 1.3-2.1zM233.7 226.8h.1M235.7 224.2a8.2 8.2 0 0 1 .3 5.5 2.02 2.02 0 0 1-3.3 .5 2.02 2.02 0 0 1 .7-3.3l1-.6a2.99 2.99 0 0 0 1.3-2.1zM310 235.5h94.9M10.1 248.5h5M61.8 240.6h5M70.1 240.6h36.3M173.1 245.2h47.6v12.2h-47.6zM225 241.5h179.9M404.9 248.5h5M225 264h179.9M225 279h179.9"/>
<path d="M229.9 267.5a3.6 3.6 0 0 1-2 2.5 1.92 1.92 0 0 0-.2 3.5M229.9 267.5l.1 1-.5 1.2-.2-.4a.8 .8 0 0 1-.2 1l-.3 .4-.3-.8v.5a.57 .57 0 0 1 0 .8l-.4 .8-.4-.7-.2-.7 .2 1.1a1.33 1.33 0 0 1 .1 1.4l-.1 .4M229.9 267.5l.6 2a2.45 2.45 0 0 0-1 4 1.92 1.92 0 0 1-1.6 .1l.1 1.6h-.4v-.8l.1-.9M232.3 267.5l.5 2a2.45 2.45 0 0 0-1 4 1.89 1.89 0 0 1-2.6-.9 1.89 1.89 0 0 1 1-2.6l.6-.3a2.85 2.85 0 0 0 1.5-2.2zM232.8 269.9h.1M234.6 267.5a7.5 7.5 0 0 1 .3 5.1 1.88 1.88 0 0 1-3 .5 1.88 1.88 0 0 1 .7-3.1l.5-.3a2.85 2.85 0 0 0 1.5-2.2zM236.8 274.3h.7l1.7 2.2v-2.2h.6v3.1h-.6l-1.7-2.3v2.3h-.7zM237.1 270.3a1.97 1.97 0 0 1 1.6-.1l-.1 .3h-.5a.42 .42 0 0 0-.5 0 .42 .42 0 0 0-.1 .4l.1 .2a1.85 1.85 0 0 1 1.4 1.1 1.12 1.12 0 0 1-1.6 .9l-.6-.1v-.5a1.21 1.21 0 0 0 1.5-.1l-.1-.3a2.24 2.24 0 0 1-1.4-1.1zM239.4 270h1.5a.96 .96 0 0 1 .8 1.3 .96 .96 0 0 1-1.4 .6v-.3a.57 .57 0 0 0 .8-.4 .57 .57 0 0 0-.5-.7h-.5v2.7h-.7zM240.4 274.3h2.2v.4h-1.6v.9h1.5v.4h-1.5v1h1.6v.4h-2.2zM240.6 270.5h.1M243 270h2.2v.5h-1.6v.9h1.5v.4h-1.5v.9h1.6v.5h-2.2z"/>
<path d="M243 274.3h2.2v.4h-.8v2.7h-.6v-2.7h-.8zM245.5 274.3h.6l.7 2.5 .8-2.5h.7l.8 2.5 .7-2.5h.5l-.9 3.1h-.8l-.7-2.4-.7 2.4h-.8zM245.7 270h.7l1.7 2.3v-2.3h.7v3.2h-.7l-1.7-2.3v2.3h-.7zM249.3 270h2.3v.5h-1.6v.9h1.5v.4h-1.5v.9h1.6v.5h-2.3zM251.3 275a1.03 1.03 0 0 1 1.6 .8 1.03 1.03 0 0 1-1.6 .9 1.2 1.2 0 0 1 0-1.7zM252.1 270h1.6a.84 .84 0 0 1 .8 .8 .84 .84 0 0 1-.7 .9h.1a2.01 2.01 0 0 1 .9 1.5l-.7-.1-.5-1.1-.6-.2v-.2l.2-.2a.49 .49 0 0 0 .6-.3 .49 .49 0 0 0-.2-.6h-.8v2.7h-.7zM253.4 270.5h.1M254 274.3h1.6a.84 .84 0 0 1 .8 .8 .84 .84 0 0 1-.7 .8l.1 .1a2.01 2.01 0 0 1 .9 1.4l-.7-.1-.5-1-.6-.3v-.2l.2-.2a.49 .49 0 0 0 .6-.2 .49 .49 0 0 0-.2-.7h-.8v2.7h-.7zM255.2 270.6a2.04 2.04 0 0 1 2-.5v.5a1.14 1.14 0 0 0-1.7 .6 1.14 1.14 0 0 0 1 1.5l.5-.1v-.7l-.5-.1v-.3h1v1.3a1.64 1.64 0 0 1-2.2 0 1.64 1.64 0 0 1-.1-2.2zM255.3 274.7h.1M257 274.3h.7v1.4l.9-1.4h.7l-1 1.4 1.3 1.7h-.7l-1.2-1.5v1.5h-.7zM257.6 270h.7l.7 1 .8-1h.7l-1.2 1.6v1.6h-.5v-1.6z"/>
<path d="M260.1 274.5a1.84 1.84 0 0 1 1.6-.1l-.2 .3h-.4a.41 .41 0 0 0-.5 .1 .41 .41 0 0 0-.1 .4l.1 .1a2 2 0 0 1 1.4 1.1 1.12 1.12 0 0 1-1.6 1l-.6-.2v-.4l.8 .1a.48 .48 0 0 0 .5 0 .48 .48 0 0 0 .2-.5l-.2-.1a2.22 2.22 0 0 1-1.3-1.1l.1-.5zM265 273h139.9M265 268h45M280 268v11M295 268v11M374.2 268.5h18.7M374.2 264v15M392.9 264v15M15.1 282h154.9M60 282v4.9M110 282v4.9M160 282v4.9"/>
<path d="M260 282v4.9M310 282v4.9M359.9 282v4.9"/>
<circle cx="251.9" cy="275.9" r="1.59"/>
</g>
<path d="M68.4 45.4v42.5M154.8 45.4l.1 42.5M68.4 89.6v65.3M154.9 89.6v65.3M68.4 235.1v-78.5M154.9 235.1v-78.5" fill="none" stroke="#000" stroke-width=".19" stroke-dasharray="2.8 1.1 .7 1.1" stroke-linecap="butt"/>
<path d="M265 219v60" fill="none" stroke="#000" stroke-width=".35"/>
<text font-size="3.5" x="397.3" y="271.5">B</text>
<g font-size="3">
<text x="326.7" y="226">DALSHANGAN-MARGREE-BLACKCRAIG</text>
<text x="343.4" y="232">132kV HDWP OHL</text>
</g>
<text font-size="2.8" x="188.2" y="255.5">TE600M2</text>
<text font-size="2.7" x="399.5" y="278">A3</text>
<g font-size="2.5">
<text x="38" y="13.8">1</text>
<text x="84.2" y="13.8">2</text>
<text x="134.2" y="13.8">3</text>
<text x="184.2" y="13.8">4</text>
<text x="234.2" y="13.8">5</text>
<text x="334.1" y="13.8">7</text>
<text x="384.1" y="13.8">8</text>
<text x="11.6" y="31">A</text>
<text x="49.2" y="35.9">SEE</text>
<text x="108.7" y="31.6">POLE SCARFED PARALLEL ON BOTH</text>
<text x="406.5" y="31">A</text>
<text x="49.2" y="41.1">NOTE 3</text>
<text x="83.7" y="41.6" transform="rotate(-90 83.7 41.6)">120</text>
<text x="108.7" y="36.2">SIDES TO GIVE 50mm WIDE FLAT FACE</text>
<text x="174.4" y="44.3" transform="rotate(-90 174.4 44.3)">200</text>
<text x="53.1" y="48.9" transform="rotate(76 53.1 48.9)">3</text>
<text x="53.8" y="51.3" transform="rotate(76 53.8 51.3)">0 °</text>
<text x="146.2" y="48.4" transform="rotate(68 146.2 48.4)">3</text>
<text x="147.2" y="50.7" transform="rotate(68 147.2 50.7)">0 °</text>
<text x="93.2" y="56" transform="rotate(-90 93.2 56)">280</text>
<text x="119.8" y="57.1" transform="rotate(-90 119.8 57.1)">S</text>
<text x="182.3" y="57.1" transform="rotate(-90 182.3 57.1)">S</text>
<text x="87.4" y="65.5">3x HOLES</text>
<text x="111.8" y="63.9" transform="rotate(-90 111.8 63.9)">760</text>
<text x="119.8" y="64.6" transform="rotate(-90 119.8 64.6)">N.</text>
<text x="119.8" y="60.9" transform="rotate(-90 119.8 60.9)">T.</text>
<text x="174.4" y="63" transform="rotate(-90 174.4 63)">300</text>
<text x="182.3" y="64.6" transform="rotate(-90 182.3 64.6)">N.</text>
<text x="182.3" y="60.9" transform="rotate(-90 182.3 60.9)">T.</text>
<text x="208.3" y="64.1" transform="rotate(-90 208.3 64.1)">S.</text>
<text x="87.4" y="70.1">26mm DIA</text>
<text x="208.3" y="71.6" transform="rotate(-90 208.3 71.6)">N.</text>
<text x="208.3" y="67.8" transform="rotate(-90 208.3 67.8)">T.</text>
<text x="11.7" y="74.5">B</text>
<text x="119.8" y="74.9" transform="rotate(-90 119.8 74.9)">1100</text>
<text x="174.4" y="73" transform="rotate(-90 174.4 73)">300</text>
<text x="182.3" y="74.9" transform="rotate(-90 182.3 74.9)">1100</text>
<text x="406.5" y="74.5">B</text>
<text x="208.3" y="84" transform="rotate(-90 208.3 84)">2700</text>
<text x="76" y="98.1">USE PROPRIETRY JIG</text>
<text x="129.1" y="100.5" transform="rotate(-90 129.1 100.5)">S</text>
<text x="76" y="107.2">SCARFING &amp; DRILLINGS</text>
<text x="76" y="102.7">FOR PARALLEL</text>
<text x="129.1" y="104.3" transform="rotate(-90 129.1 104.3)">T.</text>
<text x="76" y="111.8">TO ENSURE ACCURACY</text>
<text x="129.1" y="108.1" transform="rotate(-90 129.1 108.1)">N.</text>
<text x="208.3" y="113.7" transform="rotate(-90 208.3 113.7)">S.</text>
<text x="208.3" y="117.4" transform="rotate(-90 208.3 117.4)">T.</text>
<text x="129.1" y="126" transform="rotate(-90 129.1 126)">- 15000</text>
<text x="208.3" y="121.2" transform="rotate(-90 208.3 121.2)">N.</text>
<text x="217.7" y="122.5" transform="rotate(-90 217.7 122.5)">S.</text>
<text x="217.7" y="130" transform="rotate(-90 217.7 130)">N.</text>
<text x="217.7" y="126.3" transform="rotate(-90 217.7 126.3)">T.</text>
<text x="208.3" y="133.6" transform="rotate(-90 208.3 133.6)">2800</text>
<text x="129.1" y="138.7" transform="rotate(-90 129.1 138.7)">11500</text>
<text x="217.7" y="148" transform="rotate(-90 217.7 148)">- 13000</text>
<text x="164.1" y="161">GOUGE MARK</text>
<text x="217.7" y="160.7" transform="rotate(-90 217.7 160.7)">11500</text>
<text x="76.6" y="168.3">100 FLAT FACE</text>
<text x="163.8" y="168.3">100 FLAT FACE</text>
<text x="11.6" y="175">D</text>
<text x="112" y="179.6" transform="rotate(-90 112 179.6)">270</text>
<text x="406.5" y="175">D</text>
<text x="136.6" y="187.1" transform="rotate(-90 136.6 187.1)">270</text>
<text x="175" y="187.1" transform="rotate(-90 175 187.1)">270</text>
<text x="206.1" y="188.5" transform="rotate(-90 206.1 188.5)">S.</text>
<text x="206.1" y="196" transform="rotate(-90 206.1 196)">N.</text>
<text x="206.1" y="192.2" transform="rotate(-90 206.1 192.2)">T.</text>
<text x="136.6" y="202.8" transform="rotate(-90 136.6 202.8)">710</text>
<text x="162.8" y="199.2">100 FLAT FACE</text>
<text x="47.9" y="204" transform="rotate(-90 47.9 204)">1010</text>
<text x="197.2" y="208.3" transform="rotate(-90 197.2 208.3)">1685</text>
<text x="206.1" y="208.4" transform="rotate(-90 206.1 208.4)">3000</text>
<text x="83.1" y="210.7" transform="rotate(-90 83.1 210.7)">270</text>
<text x="112" y="210.6" transform="rotate(-90 112 210.6)">1550</text>
<text x="11.7" y="224.5">E</text>
<text x="136.6" y="224.9" transform="rotate(-90 136.6 224.9)">615</text>
<text x="173.1" y="223.2" transform="rotate(-90 173.1 223.2)">750</text>
<text x="406.6" y="224.5">E</text>
<text x="47.9" y="228.3" transform="rotate(-90 47.9 228.3)">450</text>
<text x="76.6" y="239.4">100 FLAT FACE</text>
<text x="350.8" y="240.2">MARGREE</text>
<text x="103.3" y="251.6">POLE SCARFED</text>
<text x="336.3" y="249">WOOD POLE SCARFING DETAILS</text>
<text x="103.3" y="256.1">PARALLEL ON</text>
<text x="340.9" y="254">&quot;H&quot; POLE INTERMEDIATE</text>
<text x="103.3" y="260.7">BOTH SIDES</text>
<text x="340.3" y="259">11.5, 12, &amp; 13m LENGTHS</text>
<text x="11.8" y="268.5">F</text>
<text x="390.9" y="267.4">1</text>
<text x="406.7" y="268.5">F</text>
<text x="391" y="271.9">-</text>
<text x="268.8" y="277.3">RGM</text>
<text x="282.1" y="277.3">AB/WU</text>
<text x="298.5" y="277.4">RMJB</text>
<text x="334.5" y="278.1">A3/VCD/0018/019</text>
<text x="386.8" y="278">NTS</text>
<text x="38" y="285.7">1</text>
<text x="84.2" y="285.7">2</text>
<text x="134.2" y="285.7">3</text>
<text x="184.2" y="285.7">4</text>
<text x="234.2" y="285.7">5</text>
<text x="284.1" y="285.7">6</text>
<text x="334.1" y="285.7">7</text>
<text x="384.1" y="285.7">8</text>
</g>
<g font-size="2.1">
<text x="164.6" y="92">26 DIA HOLE</text>
<text x="86.6" y="145.2">26 DIA HOLE</text>
<text x="227.6" y="155.1">REFERENCE (typical only)</text>
<text x="227.6" y="159.2">ACTUAL POLE VALUES TO BE USED</text>
<text x="227.6" y="163.3">14 - POLE LENGTH</text>
<text x="227.6" y="167.5">305 - POLE DIA. 1.5m FROM BUTT</text>
<text x="227.6" y="171.6">SP - SPECIES</text>
<text x="227.6" y="175.7">GB - COUNTRY OF ORIGIN</text>
<text x="227.6" y="179.9">75 - YEAR OF CREOSOTING</text>
<text x="227.6" y="184">XYZ - SUPPLIERS NAME OR MARK</text>
<text x="227.6" y="188.1">GOUGE MARK 6 WIDE x 6 DEEP</text>
<text x="227.6" y="192.3">3m FROM POLE BUTT</text>
<text x="140.1" y="250.2">IMPRESSED</text>
<text x="140.1" y="246.1">POLE SIZE TO BE</text>
<text x="174.1" y="250.2">BAR MARK / ITEM NUMBER</text>
<text x="140.1" y="254.3">ON THE BOTTOM</text>
</g>
<g font-size="2">
<text x="21.6" y="76.6">SCARFING REQUIRED</text>
<text x="21.6" y="73.8">ADDITIONAL PARALLEL</text>
<text x="21.6" y="82.4">IS GREATER THAN</text>
<text x="21.6" y="79.5">WHEN POLE DIAMETER</text>
<text x="21.6" y="88.2">MAX. 300mm</text>
<text x="21.6" y="85.3">265mm TO ACHIEVE</text>
<text x="21.6" y="93.9">FACES</text>
<text x="21.6" y="91.1">BETWEEN FLAT</text>
<text x="226.4" y="213">B</text>
<text x="236.5" y="213">02/11/16</text>
<text x="251.1" y="213">KS</text>
<text x="266.4" y="213.2">AB/RB</text>
<text x="281.5" y="213">RMJB</text>
<text x="296.5" y="213">ADDITIONAL SCARFING NOTE ADDED</text>
<text x="226.5" y="217.5">Rev.</text>
<text x="236.5" y="217.5">Date</text>
<text x="251.5" y="217.5">Prepared</text>
<text x="266.5" y="217.5">Reviewed</text>
<text x="281.5" y="217.5">Approved</text>
<text x="296.5" y="217.5">Reason / Description of changes.</text>
<text x="311.5" y="222">Project:</text>
<text x="311.5" y="238.5">Location:</text>
<text x="226.5" y="244.5">Contractor:</text>
<text x="311.5" y="244.5">Drg. Title:</text>
<text x="226.5" y="266.5">Client:</text>
<text x="266.5" y="267">Date of First Issue: 26/10/16</text>
<text x="311.5" y="267">Drg. No.:</text>
<text x="375.2" y="267">Sheet:</text>
<text x="394.4" y="267">Rev:</text>
<text x="267.7" y="271.5">Prepared</text>
<text x="282.3" y="271.5">Reviewed</text>
<text x="298" y="271.5">Approved</text>
<text x="311.5" y="276">Contractors Drg. No. :</text>
<text x="375.2" y="276">Scale:</text>
<text x="375.2" y="271.5">Next:</text>
<text x="394.4" y="276">Size:</text>
</g>
<g font-size="1.8">
<text x="282.3" y="38">GENERAL NOTES:</text>
<text x="282.3" y="45.3">1. ALL DRILLINGS TO BE 24mm DIAMETER HOLES UNLESS</text>
<text x="282.3" y="52.6">2. POLE SIZES ARE EXTRA STOUT POLES &amp; TO BE BASED</text>
<text x="284.7" y="49">OTHERWISE NOTED</text>
<text x="284.9" y="56.3">ON DIMENSIONS GIVEN IN SPEN SPECIFICATION</text>
<text x="285.3" y="60">OHL-03-132 ISSUE 2.</text>
<text x="282.3" y="63.6">3. RANGE OF POLES IS LENGTH 11.5m TO 13m.MINIMUM DIAMETER</text>
<text x="285" y="71">MINIMUM POLE TOP DIAMETER = 225mm (11.5m &amp; 12m) &amp; 230mm (13m).</text>
<text x="285.1" y="67.3">1.5m FROM BUTT = 335mm (11.5m), 340mm (12m) &amp; 360mm (13m).</text>
<text x="282.3" y="74.6">4. POLES TO BE PARALLEL WITHIN LIMITS AT LOCATION AS</text>
<text x="284.8" y="78.3">INDICATED ON THIS DRAWING.</text>
<text x="288.5" y="81.9">MINIMUM TOP DIST BETWEEN FLATS = 200mm</text>
<text x="282.3" y="89.3">5. SCARFING &amp; DRILLING SHALL BE TO THE DIMENSIONS AS</text>
<text x="288.3" y="85.6">MAXIMUM TOP DIST BETWEEN FLATS = 265mm</text>
<text x="284.8" y="92.9">SPECIFIED IN THIS DRAWING. STATED MINIMUM &amp; MAXIMUM</text>
<text x="284.9" y="96.6">VALUES SHALL NOT BE EXCEEDED.</text>
<text x="284.8" y="107.6">SHALL BE FULLY MET. PERMISSABLE DEVIATIONS ON SIZES OF</text>
<text x="284.9" y="103.9">REQUIREMENTS UNDER OHL-03-005 ISSUE 5 (DATED MAY 2015)</text>
<text x="284.9" y="111.3">POLES SHALL BE IN ACCORDANCE WITH ENATS 43-88 ISSUE 5</text>
<text x="284.8" y="118.6">EXCEED SPECIFIED PERMISSIBLE DEVIATIONS THE SUPPLIER</text>
<text x="285.1" y="114.9">(FEB 2010) CLAUSE 5.1.3. WHERE SIZES OF POLE ARE TO</text>
<text x="284.8" y="122.3">SHALL DECLARE THIS IMMEDIATELY.</text>
<text x="282.3" y="129.6">6. FOR GENERAL ARRANGEMENT DRAWING OF H POLE INTERMEDIATE,</text>
<text x="282.3" y="136.9">7. ALL DIMENSIONS ARE IN mm, UNLESS NOTED</text>
<text x="285.1" y="133.3">REFER TO DRG No. A2/VCD/0018/027.</text>
</g>
<text font-size="1.7" x="227" y="281.2">All rights reserved. Total or partial reproduction of this drawing without authorisation of the proprietor is prohibited.</text>
<g font-size="1.5">
<text x="149.7" y="160.8">14</text>
<text x="156" y="160.8">305</text>
<text x="149.6" y="163.8">SP</text>
<text x="152.9" y="167.7">XYZ</text>
<text x="153.7" y="165.4">75</text>
<text x="157.4" y="163.8">GB</text>
<text x="265.5" y="221">Status Stamp:</text>
<text x="265.5" y="243.5">Status Stamp:</text>
</g>
</svg>
